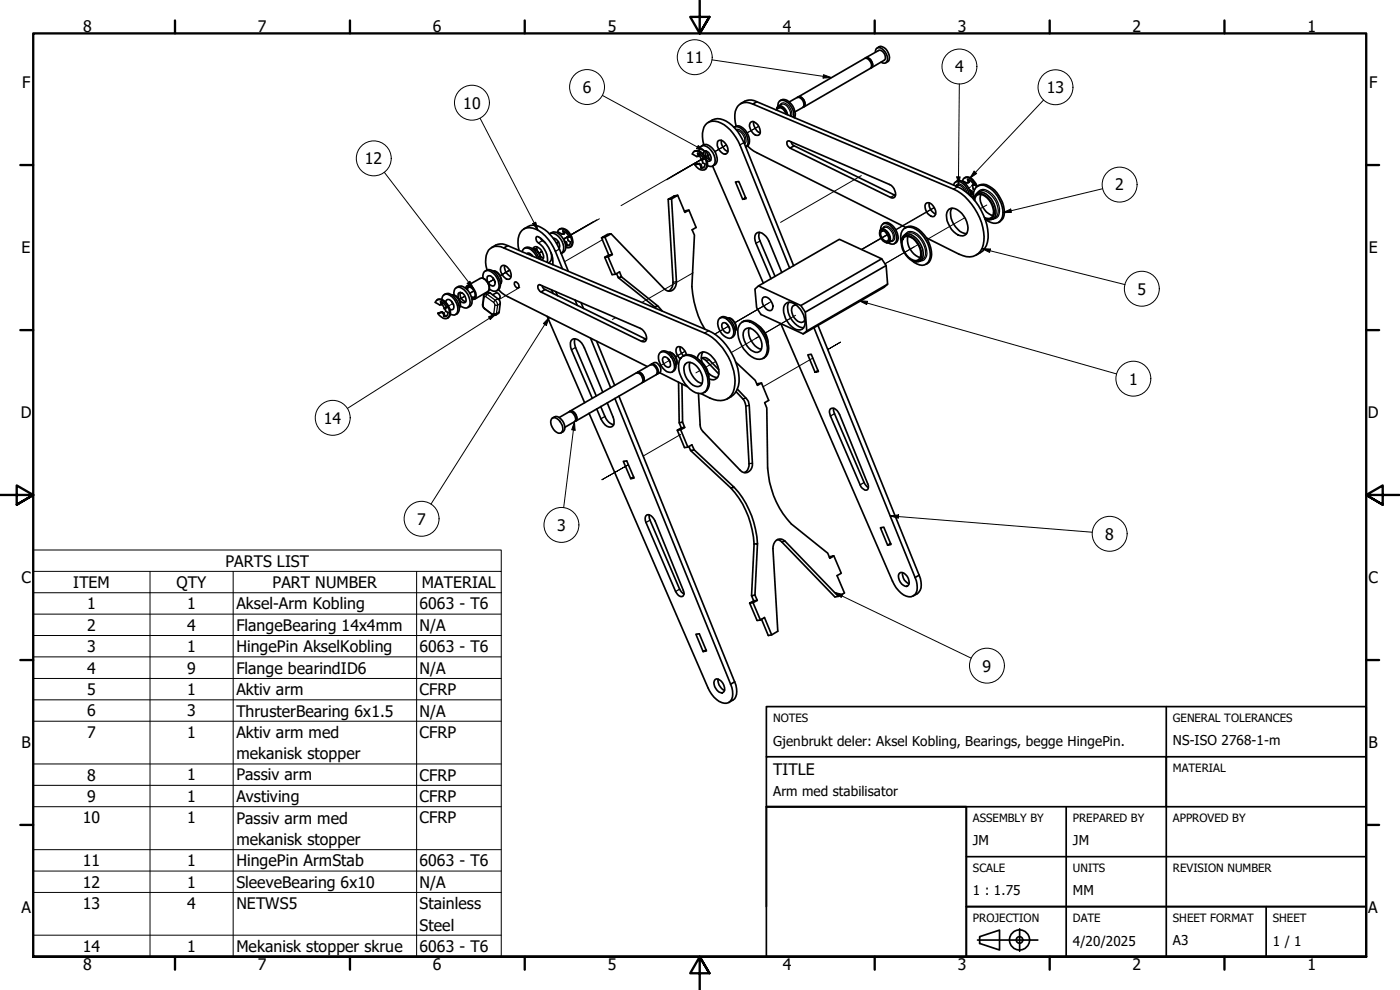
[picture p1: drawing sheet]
<svg xmlns="http://www.w3.org/2000/svg" width="420mm" height="297mm" viewBox="0 0 420 297" stroke-linecap="round" stroke-linejoin="round" font-family="sans-serif">
<!-- layer: Tweak Trail (ISO) -->
<g fill="none" stroke="#000" stroke-width=".3">
<path d="M227.7 37.9l-3.5 2M200.4 53.6l10.7-6.1-24.7 14.2M210.2 48.1l-10.1 5.9M213 46.3l-1.3 .8 .8-.4M218 43.5l-3.5 2M258.5 52.7l-24.2 14M291.3 56.1l-.6 .3M162.6 75.4l-.8 .5M162.7 75.6l-.8 .5M167.1 72.9l.5-.3-.6 .3M167.7 72.7l-.6 .4M169.4 71.7l-.2 .2"/>
<path d="M170.2 71.2l-1 .7 .6-.4M170.7 70.8l-1.6 .9 1.1-.6M170.8 70.9l-.2 .1M171.3 70.5h.1M173.6 69.1l-2.3 1.4M178.1 66.5l-6.8 4M179.2 65.9l-7.9 4.6M179.9 65.6l-8.6 5M180.9 71.9l-11.5 6.6M266.3 70.3l-7.8 4.6M266.4 70.5l-7.8 4.4M275.5 73.4l-9.9 5.8"/>
<path d="M280.4 62.2l-11.6 6.7M280.4 62.3l-11.5 6.7M289.6 65.3l-11.3 6.5M296.2 61.5l-2 1.1M133.5 92.4l-.5 .3M134 92.1l-.2 .2M135.8 90.9h.1M136 91l-1.4 .8M138.9 89.1l.6-.3-1.8 1M139.6 88.9l-1.8 1.1M141 87.9l1.2-.7zM142.3 87.4l-1.3 .7"/>
<path d="M148.1 83.8h.1M148.2 83.8l-1.8 1M148.3 83.9l-1.8 1M153 81l-2.9 1.7M153 81.1l-2.9 1.7M156 86.2l-6.3 3.7M184.8 95.3l-1 .6M208 81.8l-15.3 8.9M218.6 97.9l-4.1 2.4M231.5 90.5l-11 6.3 8.6-5M238.8 94.6l-9.2 5.3 7.6-4.3M200.9 108.2l-2.9 1.6"/>
<path d="M205.6 105.4l-2.8 1.6M210.1 111.2l-1.2 .7M214.8 108.4l-3 1.8M226.6 101.6l1.2-.6-8.3 4.8M244 107.4l-15 8.7M248.4 104.9l3.8-2.2-3.8 2.2M188.6 139.4l-7.9 4.5 7.9-4.5M204.3 130.4l-11.3 6.4"/>
</g>
<!-- layer: Visible (ISO) -->
<g fill="none" stroke="#000" stroke-width=".51">
<path d="M259.7 17.4a1.65 1.65 0 0 1 2.1 1.5 1.01 1.01 0 0 1-.4 1.5 1.86 1.86 0 0 0-1.2-3.1l-.4 .1M259.8 17.3l3.9-2.1a1.9 1.9 0 0 1 1.7 2.9l-3.8 2.2M262.7 15.7a1.17 1.17 0 0 1 .6-1.3 1.17 1.17 0 0 1 1.4 .2 3.5 3.5 0 0 1 1.4 3.9 1.12 1.12 0 0 1-1.7 .2M263.3 14.4a2.09 2.09 0 0 1 3.3 1.5 1.89 1.89 0 0 1-.8 2.9M212.6 36.8a4.5 4.5 0 0 1 6.2 .1 13.3 13.3 0 0 1 4.5 5.9l14.9 36.9M220.3 38.2a2.74 2.74 0 0 1 3.3 1.5l.4 .7a2.81 2.81 0 0 1-.2 3.7M220.4 38.1a2.12 2.12 0 0 1 3.1 .8l.5 .6a3.8 3.8 0 0 1 .6 4l-.8 .6M225.2 36.8a1.05 1.05 0 0 1 1.7 .1 3 3 0 0 1 1.1 3.4 1.75 1.75 0 0 1-2.6-1.2 2.09 2.09 0 0 1-.2-2.3zM225.9 31.2a3.5 3.5 0 0 0-3.7 0 3.5 3.5 0 0 0-1.7 3.3l.4 3.3M226.2 36.5a3.4 3.4 0 0 0 2 3.4M227.1 30.5a4.3 4.3 0 0 0-4.9 .6M232.9 32.9l.9-.5a1.97 1.97 0 0 1 2 1.8"/>
<path d="M233.1 32.8l.1-.5a.94 .94 0 0 1 1.6-.1 3.7 3.7 0 0 1 1.4 2.1M233.2 32.4a1.06 1.06 0 0 1 .9-.7 1.06 1.06 0 0 1 1 .5 3.5 3.5 0 0 1 1.2 2.2M233.4 32a1.53 1.53 0 0 1 .7-1.8 1.53 1.53 0 0 1 1.9 .3 5.1 5.1 0 0 1 2.2 4.7M234.1 30.2a2.32 2.32 0 0 1 3.3 .9 4.8 4.8 0 0 1 1.1 4.3M234.5 31.3l-.9 .5M236.9 30.6l2.3-1.3a1.93 1.93 0 0 1 1.8 .9 1.93 1.93 0 0 1-.1 2l-2.3 1.4M239.4 29.2a1.68 1.68 0 0 1 2.2 1.9l-.2 .8-.3 .2M239.5 29.2a1.86 1.86 0 0 1 2 2.5l-.3 .3M239.6 29.1l19.9-11.6a2.02 2.02 0 0 1 1.7 3l-19.9 11.6M200.5 59.8l1.5 24.9a2.92 2.92 0 0 1-1.3 2.7M200.5 59.8l1.9-1 1-.2-1.9 1.1zM201.5 59.7l1.5 24.8a2.22 2.22 0 0 1-1 2.5 2.22 2.22 0 0 1-2.7-.3l-15.9-16.5"/>
<path d="M203.4 58.6l2.1 5.1 1.3-.7 2.1 5.2-1.2 .7 .7 1.6-.8 15.5a28.8 28.8 0 0 0 3.9 12.7M208.3 45.5a2.05 2.05 0 0 1 2.9 1 3.5 3.5 0 0 1 .8 3.9l-.5 .5M208.5 49.5l1.4-.4zM209.2 46.9l-1.4-.7a1.27 1.27 0 0 1 .9-.9 1.27 1.27 0 0 1 1.3 .4 4 4 0 0 1 1.7 5 2.28 2.28 0 0 1-3.2-1.2M209.5 46.9l-.4 .1M209.5 46.9l-.1-.9 .8 .4 1.1 1.4-.7 .1 .6-.2M209.6 49.2l.6 .3M209.6 46.1l.2 .6-.3 .2M209.8 45.3a1.43 1.43 0 0 1 .7-1.5 1.43 1.43 0 0 1 1.7 .3 4.5 4.5 0 0 1 2.1 5.3 1.42 1.42 0 0 1-2 .3M209.9 46.2l.9 2.1M209.9 49.1l.5 .2M210.5 43.9a2.15 2.15 0 0 1 3.3 .6 4.4 4.4 0 0 1 1.1 4.6l-1 .7"/>
<path d="M210.6 47.9l.3 1 .7 .3a1.02 1.02 0 0 1-1.2 1.2M210.6 50.3l-.2-1-.2 .2 .2 .9M210.6 50.3l-.2 .1M211 46.2l.3-.7a1.58 1.58 0 0 1 2 1.3 .97 .97 0 0 1-.8 1.6l-.3-.2M211.2 43.4a6.3 6.3 0 0 1 1.1-6.5 4.6 4.6 0 0 1 5.1 .6 14.7 14.7 0 0 1 4.7 6l14.9 36.9M211.2 50.2l-.6 .1M211.7 45.3a2.37 2.37 0 0 0 1.6 2.8M211.9 45.3l1.1 2.7M213.9 49.8l15.2 35.2M215.6 42.2a2.2 2.2 0 0 1 2.6 1.7 1.57 1.57 0 0 1-.5 2.3 2.87 2.87 0 0 1-2.1-4zM216.5 42.1a3.4 3.4 0 0 0 1.9 3.4M223.8 59.3l-.9 .5 1-.2-2.2-5.1-1 .1 2.2 5.2"/>
<path d="M224.3 43.8l2.8 2 44.7 22.4M237.1 44.4l-.3-.2a1.1 1.1 0 0 1-.2-1.9l30.4 13.1a3 3 0 0 1 1.5 3.8l-.8 .2-.4-.2-30.2-14.8 1.2-.7 30.4 15M237.4 42.5l.3 .8 .6 .4M286.2 55.5a1.46 1.46 0 0 1 1.1-1.1 1.46 1.46 0 0 1 1.6 .6 5.4 5.4 0 0 1 2 3.4M286.8 54.6a2.16 2.16 0 0 1 3.1 .7l.5 .6a4.5 4.5 0 0 1 .9 3l.8 .1M287.1 55.7l-.2 .2M289.4 53.4a2.1 2.1 0 0 1 3 1.1l.8 1.4M290.4 54.8l-.2 .1-1.3-.6a1.41 1.41 0 0 1 1-1.1 1.41 1.41 0 0 1 1.4 .5l1.1 1.1 .7 1.3M290.6 54.8l-.4 .1M290.6 54.8l-.2-1 1.3 .8 .7 .9-.7 .2 .6-.2M290.7 53.9l.2 .8-.3 .1M291.1 57h.1"/>
<path d="M291.1 57l.6 .3M291.1 57.3l.3 .1M291.7 55.7l.3 1 .5 .2M291.9 58.2l-.2-.9-.3 .1 .3 .9M292.2 58.2l-.5 .1M292.2 58.3h-.5M292.2 59.8a3.1 3.1 0 0 1 2.4-4.3 7.7 7.7 0 0 1 5.9 5.6 4.8 4.8 0 0 1-.9 5.7 3.7 3.7 0 0 1-3.9-1M292.3 59.9a1.91 1.91 0 0 1 1.2-1.8 1.91 1.91 0 0 1 2.2 .6 6 6 0 0 1 2.5 6.1 1.69 1.69 0 0 1-2.6 .8M292.5 59a1.84 1.84 0 0 1 2.8-1.1 6.7 6.7 0 0 1 3.5 6.8 1.83 1.83 0 0 1-2.4 1.2M293.4 55.8a3.3 3.3 0 0 1 4.2 .5 9.7 9.7 0 0 1 3.7 8.4 3.1 3.1 0 0 1-1.6 2M294.1 57.4l-.7 .4M294.3 58.3a5.5 5.5 0 0 0 3.7 6.3"/>
<path d="M150.4 79.9a1.33 1.33 0 0 1 2.2 .7 2.25 2.25 0 0 1 .3 3.1 2.78 2.78 0 0 1-2.7-2.8zM151.2 74.4a3.5 3.5 0 0 0-3.7-.1 3.5 3.5 0 0 0-1.7 3.3l.1 2.2 .3 1.2M151.4 79.7v.5a3.3 3.3 0 0 0 2 2.8M152.4 73.7a4.3 4.3 0 0 0-4.9 .6M155.8 75.1a5.8 5.8 0 0 1 1.5-6.5 5.7 5.7 0 0 1 6.4 2.3 14.7 14.7 0 0 1 3 4.5l2.1 5.2M156.7 75.5a1.5 1.5 0 0 1 1.1-1.1 1.5 1.5 0 0 1 1.5 .5 5.6 5.6 0 0 1 1.9 2.5M157.2 68.7a4.5 4.5 0 0 1 6.2 .2l1.8 1.6 1.5 1.9 1.2 2.3 2.7 6.7M157.4 74.5a2.32 2.32 0 0 1 3.2 .9l1.2 2.2M158.1 76.1a1.11 1.11 0 0 1 1.7 .7M159.6 76.6l.1 .2M159.6 74.6a3 3 0 0 1 2.6 3.2 3 3 0 0 0-2.2-3.3 1.07 1.07 0 0 1 1.9 0l.8 1.1a1.95 1.95 0 0 1 0 2.4M161.2 74.1v1.1"/>
<path d="M162.2 71.4l1.5 1.5M162.2 76.8l.9 .7M164.2 78.7a6.8 6.8 0 0 0-3.2-6.4 1.05 1.05 0 0 1 .1-1.3 8.4 8.4 0 0 1 4.8 6.5v1.9M165 70.1a2.27 2.27 0 0 1 3.3 .6 4.4 4.4 0 0 1 1.1 4.7l-.9 .7a3.6 3.6 0 0 0-.8-5.1 2.47 2.47 0 0 0-2.8-.8M165.4 75.8a2.37 2.37 0 0 1-.7 3.1M166.1 71.6a2.07 2.07 0 0 1 1.7 2.8M166.2 71.5v.2M167.7 74.3h.1M167.9 68.8a2.45 2.45 0 0 1 3.4 1.7 2.49 2.49 0 0 1-.3 3.7M168.8 70.2l-1.5-.7a1.57 1.57 0 0 1 1.5-.9 1.57 1.57 0 0 1 1.4 .9 4.2 4.2 0 0 1 1.3 4.1 1.17 1.17 0 0 1-1.7 .6M169.2 70.2l-.5 .1M169.2 70.2l-.3-.9 .9 .4 1.1 1.4-.7 .1 .6-.2"/>
<path d="M169.2 69.4l.2 .7-.2 .1M169.4 72.4h.1M169.5 72.4l.5 .2M169.5 72.7l.3 .1M170.2 71.2a1.59 1.59 0 0 0 1 1.4 .96 .96 0 0 1-1.2 1.1M170.2 73.6h.6M170.2 73.6l-.2-1-.2 .2 .2 .9M170.2 73.6l-.2 .1M180.5 71.4l1.9-1.1 1-.1-1.9 1zM181.5 71.2l2.3 5.2-1.1 .1-2.2-5.1M182.5 77.1l-1 .1M182.7 76.5l-1.2 .7 2.2 5.2 1-.1"/>
<path d="M183.8 76.4l-1.3 .7 2.2 5.2 1.2-.7 .7 1.5-1.1 .2-.5-1.2M206.8 63l-1.4 .4M227.9 69.7a3.2 3.2 0 0 0 .2 2.6l4.5 10.6M264 69.4a.94 .94 0 0 1 1.6-.5 2.54 2.54 0 0 1 1 3.9h-.5M264.2 69.1a1.8 1.8 0 0 1 2.5 1.4 1.36 1.36 0 0 1 .4 1.4 1.36 1.36 0 0 1-1.1 .9 2.91 2.91 0 0 1-1.8-3.7zM264.3 68.9a1.6 1.6 0 0 1 .8-1.8 1.6 1.6 0 0 1 2 .4 5.2 5.2 0 0 1 1.9 4.9 1.45 1.45 0 0 1-2.5 .4M264.5 69.5l.2-.2a2.1 2.1 0 0 1 1.8 2.9 1.7 1.7 0 0 1-2.2-1.9zM264.6 77.6l1.3 2.1M265 67.2a2.12 2.12 0 0 1 3.1 .7l.9 1.4a2.51 2.51 0 0 1-.6 3.8M265.4 68.2l-.9 .6M266 69.9l.6 1M267.7 72.2l-.9 .6"/>
<path d="M270.5 72.9a3.4 3.4 0 0 1 2-4.8 7.3 7.3 0 0 1 5.9 5 5.3 5.3 0 0 1-.3 6.1 3.7 3.7 0 0 1-4.6-1.2M270.7 71.7a1.99 1.99 0 0 1 1.5-1.6 1.99 1.99 0 0 1 2.1 .8 6 6 0 0 1 2.3 7 1.69 1.69 0 0 1-2 .6M271 71.2a2.46 2.46 0 0 1 3.6 .7 5.3 5.3 0 0 1 1.5 6.1 2.46 2.46 0 0 1-3.6-.7 5.4 5.4 0 0 1-1.5-6.1zM271.2 71.4a2.47 2.47 0 0 1 3.5 .8 5.1 5.1 0 0 1 1.3 5.3 1.72 1.72 0 0 1-2.6 .2 5.6 5.6 0 0 1-2.5-5.8zM271.6 68.4a3.2 3.2 0 0 1 4.2 .5 9.4 9.4 0 0 1 3.7 8.4 2.44 2.44 0 0 1-1.6 2M272.2 70l-.6 .4M272.5 70.9a5.7 5.7 0 0 0 3.7 6.4M276.8 77.9l-.6 .4M277.8 61.1a1.75 1.75 0 0 1 2.6 1.2 1.59 1.59 0 0 1-.5 2.7 3.1 3.1 0 0 1-2.1-3.9zM278 71.4l9.8 4.8a4.9 4.9 0 0 0 6.5-.8 11 11 0 0 0-.3-10.1 17 17 0 0 0-7.8-8.5l-60.3-25.6 1.2-.7 60.3 25.6a17 17 0 0 1 9 16.5 5.3 5.3 0 0 1-3.4 3.9M278.9 60.9a3.2 3.2 0 0 0 1.9 3.3M284.8 62.8a3.1 3.1 0 0 1 3.9 1.3 5.5 5.5 0 0 1 1.2 6.2 2.7 2.7 0 0 1-3.7-.8 5.8 5.8 0 0 1-1.8-6.3z"/>
<path d="M285.7 62.5a5.9 5.9 0 0 0 2.3 6.9l2.1 .7M292.5 60.2a1.72 1.72 0 0 1 1.1-1.8 1.72 1.72 0 0 1 2 .5 5.8 5.8 0 0 1 2.4 5.8 1.67 1.67 0 0 1-2.5 .6M298.6 65.3l-.7 .4M131.1 90a2.08 2.08 0 0 1 2.9 1 3.6 3.6 0 0 1 .9 4l-.6 .4M131.4 94l1.3-.4zM132 91.5l-1.4-.8a1.52 1.52 0 0 1 1.4-.9 1.52 1.52 0 0 1 1.4 .9 3.7 3.7 0 0 1 1.1 4.5 1.39 1.39 0 0 1-2-.1l-1.1-1.1M132.4 91.4l-.4 .1M132.4 91.4l-.2-.9 .8 .4 1.1 1.4-.6 .1 .5-.2M132.5 93.7l.5 .3M132.5 90.6l.2 .7-.3 .1M132.6 89.8a1.46 1.46 0 0 1 .8-1.4 1.46 1.46 0 0 1 1.7 .2 4.7 4.7 0 0 1 2.1 5.4 1.42 1.42 0 0 1-2.1 .3M132.7 90.7l.1 .8 .9 1.4"/>
<path d="M132.7 93.6l.6 .3M133.3 88.4a2.12 2.12 0 0 1 3.1 .8 3.7 3.7 0 0 1 .8 5l-.5 .1M133.5 92.4l.2 1 .7 .4M133.5 94.8h.5M133.5 94.8l-.2-.9-.3 .1 .2 .9M133.5 94.8l-.3 .1M133.8 90.7l.3-.7a1.91 1.91 0 0 1 2.1 2.3l-.4 .6-.8-.1M134.4 93.7v.1M134.4 93.8a.96 .96 0 0 1-1.2 1.1M135.5 90.4l.6 1M135.6 88.4a2.92 2.92 0 0 1 2.3 4M136 88.4a3 3 0 0 1 2 3.7"/>
<path d="M136.3 88.5a1.59 1.59 0 0 1 .4-2 1.59 1.59 0 0 1 2 0 4.7 4.7 0 0 1 2.1 5.4 1.35 1.35 0 0 1-2.1 .2l-.6-.4M137 86.3a2.15 2.15 0 0 1 3.3 .7l.5 .6a3.8 3.8 0 0 1 .6 4l-1 .7M137.5 88.1a1.36 1.36 0 0 1 2.1 1 1.06 1.06 0 0 1-.5 1.8 2.29 2.29 0 0 1-1.6-2.8zM138.2 87.7a2.22 2.22 0 0 0 1.6 2.8M139.7 86.5a1.25 1.25 0 0 1 1.2-.8 1.25 1.25 0 0 1 1.1 .8 2.49 2.49 0 0 1 .5 3.2l-.8 .1M140 86.7a.73 .73 0 0 1 .5-.6 .73 .73 0 0 1 .7 .1l.5 .3a2.16 2.16 0 0 1 .6 2.8l-.8 .2M140.1 85.8l4-2.2a2.46 2.46 0 0 1 2.7 2.6l-.1 1-.3 .3-4 2.3M141 86.1a.78 .78 0 0 0-.7 .9M142.6 88.9a.69 .69 0 0 1-1.1 .1M144.7 83.4a3 3 0 0 1 2 3.6M145 83.5a1.59 1.59 0 0 1 .4-2 1.59 1.59 0 0 1 2 0 4.5 4.5 0 0 1 2.1 5.4 1.67 1.67 0 0 1-2.6-.2M145.5 88.2l1.3-.5 2.6 1.9a1.48 1.48 0 0 1 .7 1.5l-.4 2.8-.9 .6-1-.1-2.8-2.3-.2-.7 .4-2.6z"/>
<path d="M145.7 81.3a2.16 2.16 0 0 1 3.1 .7l.5 .7a3.3 3.3 0 0 1 .2 4.3l-.4 .2M146.5 82.8a1.98 1.98 0 0 1 1.7 3 2.02 2.02 0 0 1-1.7-3zM147.9 83.3l.6 1M147.9 88.4l1-.5a1.06 1.06 0 0 1 1.1 .7 1.06 1.06 0 0 1-.4 1.2M148 81.3a2.93 2.93 0 0 1 2.2 4M148.3 81.3a3 3 0 0 1 2.1 3.6M149.6 86.9l.9 .9 1.9 1.2 41.8 21M154.4 84.7a1.02 1.02 0 0 1 1.2 .5 1.02 1.02 0 0 1-.2 1.2l-.3-.1a1.45 1.45 0 0 1-.7-1.6zM162.4 87.6l-.7-.6a1.02 1.02 0 0 1 .2-1.6l30.3 13.1a2.98 2.98 0 0 1 1.5 3.8l-.3 .2-.9-.1-30.1-14.8 1.2-.7 30.4 14.9M162.7 85.7l.3 .7 .6 .5M164.2 94.9l11.3 25.9M165.5 86.9l.5 1.2"/>
<path d="M166.8 87.5l.5 1.3M172.6 90l.6 1.6M174.4 90.8l.7 1.8M186.6 83.1l10.9 8.8-1 .2-11-8.8M196.5 92.1l.4 .5M197.5 91.9l1.3 1.4M216 95.5a1.98 1.98 0 0 1 2.7 .8 3.5 3.5 0 0 1 .8 5.1 3.4 3.4 0 0 1-3.7-2.7 2.91 2.91 0 0 1 .2-3.2zM216.1 95.4a2.16 2.16 0 0 1 3.1 .7 5.1 5.1 0 0 1 1.3 4.2l-1 1M216.9 97a1.71 1.71 0 0 1 2 1.5 .93 .93 0 0 1 0 .9 .93 .93 0 0 1-.8 .5 2.25 2.25 0 0 1-1.2-2.9zM218.3 97.4l.6 1M218.4 95.4a2.92 2.92 0 0 1 2.3 4M218.8 95.4a2.92 2.92 0 0 1 2 3.6"/>
<path d="M222.2 97.1a3.3 3.3 0 0 1 4.4 .4 9.6 9.6 0 0 1 3.7 7.8 2.54 2.54 0 0 1-3.9 2.2 9.5 9.5 0 0 1-4.9-9zM222.7 96.6a3.4 3.4 0 0 1 4.2 .5 9.4 9.4 0 0 1 3.7 8.4 2.72 2.72 0 0 1-1.6 2.1M223.6 98.8a2.03 2.03 0 0 1 3 .6 5.1 5.1 0 0 1 1.7 5.8 2.33 2.33 0 0 1-3.5-.7l-1-1.5a3.6 3.6 0 0 1-.2-4.2zM224.9 98.5a5.5 5.5 0 0 0 3.6 6.3M226.6 86.7l1-.9 12.7 5.9 1.4 1.9 .4 5.7-1.1 .9-12.7-5.9-1.2-2zM227.5 97.6l1.3 1.2a6.1 6.1 0 0 1 1.7 4.1M227.6 85.8l24.3-14 12.7 5.8-24.3 14.1M228.6 98.9l1.1 1.5 .3 .9M228.9 89.4a1.75 1.75 0 0 1 2.6 1.2 1.52 1.52 0 0 1-.5 2.6 2.99 2.99 0 0 1-2.1-3.8zM234.3 97.1l33.5 77.3a6.5 6.5 0 0 0 5.6 4.7 2.89 2.89 0 0 0 1.8-3.8l-.6-2M234.6 81.8l-3.8-9.4a4 4 0 0 0-3.2-2.7 2.16 2.16 0 0 0-.7 3.3l4.5 10.6M235.8 91.1a2.81 2.81 0 0 1 3.8 1 6.2 6.2 0 0 1 1.8 5.7 1.98 1.98 0 0 1-3.2 .7 6.4 6.4 0 0 1-2.7-6.9z"/>
<path d="M236.8 90.7a5.8 5.8 0 0 0 2.3 6.9l.7 .4 1.4 .3M238.6 91.2v.4l.2-.2M238.6 91.6a1.46 1.46 0 0 0-.9 2.2 3.8 3.8 0 0 0 2.8 3l.8-.4 .3-.5M241.7 93.6l24.2-13.9 .5 5.6-24.3 14M244.3 98.3l30.3 75M245.5 97.6l30.3 75M266.4 85.3l-1.1 .9-24.3 14M172.5 101.6l-.1 1.3 .3 1.4 6.2 14.5M177.2 101.5l6.1 14.8M179.1 102.4l5.4 13.2M180.9 117.7l-5.5-13.3a3.7 3.7 0 0 0-3.2-2.8 2.2 2.2 0 0 0-.7 3.4l6.2 14.5M184.5 119.6l34.8 85.7"/>
<path d="M185.7 118.9l34.8 85.7M191.3 111.7l3.9-2.2a2.02 2.02 0 0 1 1.7 2.9l-3.9 2.3M191.3 111.7l-.2 .2 .3-.3a2.1 2.1 0 0 1 1.7 3l-.3 .1M191.3 111.7a1.83 1.83 0 0 1 1.7 1 1.83 1.83 0 0 1-.2 2M195.3 109.4a1.66 1.66 0 0 1 2.1 1.4 1.12 1.12 0 0 1-.4 1.5M195.5 109.3l.8-.5a1.99 1.99 0 0 1 2 2.3l-.3 .7-.8 .5M195.5 109.4a1.84 1.84 0 0 1 1.6 2.8M197.9 111.8l8.3 4.2M198.1 105.8a2.56 2.56 0 0 1 3.3 1.3 4.1 4.1 0 0 1 .7 4.1 2.08 2.08 0 0 1-3.2-.7l-.5-.7a3.4 3.4 0 0 1-.3-4zM198.3 105.6a2.27 2.27 0 0 1 3.1 .8 4.4 4.4 0 0 1 1.1 4.6l-.8 .6M199.1 107.2a1.91 1.91 0 0 1 2.1 2.3 .7 .7 0 0 1-.3 .6 .7 .7 0 0 1-.7 0 2.23 2.23 0 0 1-1.1-2.9zM200.5 107.7l.6 .9"/>
<path d="M200.6 105.7a2.83 2.83 0 0 1 2.3 3.9M201 105.7a2.85 2.85 0 0 1 2 3.6M203.6 114.7l.2 12.2 1.1-.2-.2-11.5M204.1 104.1a3.3 3.3 0 0 0 1 2.7M204.3 107.5a3 3 0 0 1 4.4 .1 9.5 9.5 0 0 1 3.6 8.6 2.43 2.43 0 0 1-3.5 1.6 9.2 9.2 0 0 1-4.9-9.7zM204.9 106.9a3.7 3.7 0 0 1 5 1.2 9.3 9.3 0 0 1 2.9 7.7 2.47 2.47 0 0 1-1.6 2M206 106.4a2.6 2.6 0 0 0-2.7-2.3 2.56 2.56 0 0 0 .9 3.6M206.1 108.9a3.1 3.1 0 0 1 3.6 1.7 4.4 4.4 0 0 1 .6 5.1 2.71 2.71 0 0 1-3.5-1.3 4.7 4.7 0 0 1-1.1-5.1zM207.1 108.7a5.6 5.6 0 0 0 3.6 6.3M209.3 107.6a1.95 1.95 0 0 1 1.2-1.9 1.95 1.95 0 0 1 2.1 .4 6.7 6.7 0 0 1 2.9 6.9 1.9 1.9 0 0 1-2.6 .7M209.7 107.9a6.8 6.8 0 0 1 3 5.2M210.4 118.1a9.8 9.8 0 0 0 6.8 2 4.6 4.6 0 0 0 3.3-4.7 17 17 0 0 0-9-15.5l-60.3-25.5 1.2-.7 60.3 25.5a17 17 0 0 1 8.9 16.5 5.3 5.3 0 0 1-3.4 4"/>
<path d="M210.8 109.1l1.5 2.5M210.9 105.6a3.8 3.8 0 0 0-.2 3.1M212.5 111.9a4 4 0 0 0 2.8 1.4M215.7 110.9l-2.8-2.9a1.99 1.99 0 0 0-2.4-.6l1.3 .7 3.9 4.1M220.8 108.6l5.8 5.5 .7 1.5 1.2-.7 2.2 5.2-1.2 .7 .6 1.6 .3 18a26.7 26.7 0 0 0 7.1 16.8l10.9 8.8 .6 1.5 1.3-.7-1.4 .4M220.9 117.5a6.3 6.3 0 0 1 2.8 3.7l1.1 17.9a2.78 2.78 0 0 1-1.3 2.7M221.3 116.8l2.6 2.7a2.86 2.86 0 0 1 1 2.2l.9 17.3a2.19 2.19 0 0 1-1 2.5 2.19 2.19 0 0 1-2.7-.4l-11-11.5a2.86 2.86 0 0 1-1-2.2l-.5-9.4M228.5 114.9l-1.4 .4M245.5 111.2l-.9 .5 1-.2-2.1-5.2-1.1 .2 2.2 5.2M165.7 125.5a2.31 2.31 0 0 1 2.8 1.6 1.78 1.78 0 0 1-.4 2.9 3.3 3.3 0 0 1-2.6-4.2zM165.8 125.4a1.92 1.92 0 0 1 3 .8 2.2 2.2 0 0 1-.4 3.6M167.8 125.3l2.9-1.7a1.96 1.96 0 0 1 2.1 2.3l-.4 .6-2.9 1.7"/>
<path d="M170.9 123.5a1.56 1.56 0 0 1 2.1 1.4 1.06 1.06 0 0 1-.4 1.5M171 123.5a1.82 1.82 0 0 1 2 2.5l-.3 .4M171.1 123.4l19.8-11.5a1.93 1.93 0 0 1 1.8 1 1.93 1.93 0 0 1-.1 2l-19.8 11.5M176.8 124l35.7 82.4a6.6 6.6 0 0 0 5.6 4.6 2.89 2.89 0 0 0 1.7-3.8l-.5-1.9M180.3 122a11.1 11.1 0 0 0 2.4 4.7l1.4 .7M182.2 120.9l1.8 4.2a1.97 1.97 0 0 1-.7 3 3.3 3.3 0 0 1-3-2.4l-1.2-3M203.3 129.1l2.1 5.2 1-.1M204.3 129l2.1 5.2 1.2-.7 .7 1.5-1 .2-.5-1.2M204.9 126.7l.6 1.6-1 .1-.7-1.5M205.5 128.3l-1.2 .7-1 .1 1.2-.7M208.3 135l12 11.2-1 .2-12-11.2M249.2 122.7a1.67 1.67 0 0 1 2.5 1.1l8.7 21.3a1.11 1.11 0 0 1 .3 1.3 1.11 1.11 0 0 1-1.1 .7l-1.2-1.1-9.2-21.2a2.05 2.05 0 0 1 0-2.1z"/>
<path d="M250.2 122.5l.2 1.6 8.9 20.7 .9 1.2 .4 .2M190.1 143.1l-.8 .5-2.2-5.2 1-.1 2.2 5.1-1 .2M193.9 154.7a1.64 1.64 0 0 1 2.4 1.1l8.7 21.3a1.1 1.1 0 0 1 .3 1.2 1.1 1.1 0 0 1-1 .7l-.9-.6-.6-.9-8.9-20.7a2.1 2.1 0 0 1 0-2.1zM194.8 154.5l.3 1.6 8.9 20.7 .5 .9 .8 .5M219.3 146.4a27.1 27.1 0 0 1 7 16.8M220.3 146.2a27.5 27.5 0 0 1 7 16.9M225.6 178.7l1-.2 .7 1.6-1.1 .2zM226.3 163.2l1-.1-.7 15.4M226.3 163.2l-.7 15.5M233.3 161.9l1.3 .7 16 16.5 1-.2 1.8-1-2.2-5.2 1.3-.7-2.2-5.2M251.6 178.9l-16-16.5a2.08 2.08 0 0 0-2.3-.5 2.08 2.08 0 0 0-1.3 2l1.4 25.5-1.8 1.1-1 .2-2.1-4.9M267.3 163.1l-.9 .5 1-.2-2.2-5.2-1 .2 2.2 5.2"/>
<path d="M270 171.9a2.05 2.05 0 0 1 2.6 1.7 1.66 1.66 0 0 1-.5 2.3 2.85 2.85 0 0 1-2.1-4zM270.9 171.8l-.1 .5a3.3 3.3 0 0 0 2 2.9M275.8 172.6a4.7 4.7 0 0 1-.5 5.5l-1.2 .7M275.8 172.6l-1.2 .7M211.9 195l-.9 .5-2.1-5.2 1-.1 2.1 5.1-1 .2M225 181l2.2 5.2 1-.2M226 180.8l2.2 5.2 1.2-.7 2.2 5.2M227.3 180.1l-1.3 .7-1 .2 1.2-.7M214.6 203.9a2.34 2.34 0 0 1 2.8 2.3 1.2 1.2 0 0 1-.7 1.7 2.88 2.88 0 0 1-2.1-4zM215.5 203.8a3.2 3.2 0 0 0 1.9 3.3M220.5 204.6a5.3 5.3 0 0 1 0 5.1l-1.7 1M220.5 204.6l-1.2 .7"/>
</g>
<!-- layer: Visible Narrow (ISO) -->
<g fill="none" stroke="#000" stroke-width=".38">
<path d="M220.9 38.8a3.2 3.2 0 0 1 3 3.7l-.4 .8M221.1 39.2a2.98 2.98 0 0 1 2.2 3.8M234.1 31.5a1.04 1.04 0 0 1 1.5-.5 3.8 3.8 0 0 1 2 3.9M234.5 31.3a2.75 2.75 0 0 1 2.7 3.5M223.3 42.8l-1.2 .7M268.5 58.5l-1.2 .7M286.8 55.8a1.14 1.14 0 0 1 2-.2l.9 1 .6 1.2M287.1 55.7a2.13 2.13 0 0 1 2.5 1.7M287.4 56.1l-1.2 .7M293.4 57.8a2.25 2.25 0 0 1 3.7-.2 6.5 6.5 0 0 1 2.5 7.3l-.5 .4-1.1 .4M294.1 57.4a3.3 3.3 0 0 1 3.7 1.5 5.4 5.4 0 0 1 1.3 6l-.5 .4M162.8 72.2l-1.2 .7"/>
<path d="M167.9 74.7l-1.2 .7M228.1 72.3l-1.2 .7M265 68.5a1.04 1.04 0 0 1 1.5-.6 3.8 3.8 0 0 1 1.9 4l-.7 .5h-.4M265.4 68.2a2.58 2.58 0 0 1 2.7 2.7l-.1 1-.3 .3M271.7 70.3a2.34 2.34 0 0 1 3.6-.1 7.4 7.4 0 0 1 2.8 6.7 1.74 1.74 0 0 1-1.9 1.4M272.2 70a4.3 4.3 0 0 1 4.9 3.1 4.5 4.5 0 0 1 .1 4.5l-.4 .3M144.8 91.4l.6 1M145.2 88.8l.1 .3M145.3 89.1l-.3 2.6M145.4 92.4v.2M145.4 92.4l2.3 1.8M145.5 88.2l.7 .1-.4 .7-.3-.1-.2 .2"/>
<path d="M145.8 89l2.3 1.7M147.1 87.9l-.9 .4 2.5 1.8M147.7 94.2l.1 .2M148.2 94l.8 .1M148.2 94l-.5 .2M148.5 91.5l-.3 2.5M148.7 90.1l-.6 .6M148.7 90.1l.5 .7 .2 .8a.66 .66 0 0 1-1.1-.6l-.2-.3M149 94.1l-.2 .4M149.4 89.6l-.7 .5M149.8 93.6l-.8 .5M150.1 91.1l-.7 .5-.4 2.5"/>
<path d="M203 84.5l-1 .2M212.7 99.2l-1.2 .7M172.7 104.3l-1.2 .7M193.7 101.7l-1.2 .7M212.9 108l-1.1 .1M223.9 119.5l-1 .1M181.5 125l-1.2 .7M224.9 121.7l-1.1 .1M225.8 139l-1 .1M250.4 124.1l-1.2 .7M195.1 156.1l-1.2 .7M259.3 144.8l-1.2 .7"/>
<path d="M204 176.8l-1.2 .7M235.6 162.4l-1 .2"/>
</g>
<!-- layer: Visible (ISO) -->
<circle cx="197.1" cy="112.2" r=".25" fill="#000"/>
<!-- layer: Symbol (ISO) -->
<g fill="none" stroke="#000" stroke-width=".3">
<path d="M213.7 18l35.9 5.3M144.1 35.5l17.4 33.6M180.8 28.6l30.7 16.7M247.1 22.4l2.5 .9-2.6 .1zM287.9 25.2l-.2 30.3M313.2 30l-22.2 23.5M115.3 51.7l26.9 35M209.5 43.7l2 1.6-2.5-.7zM287.1 53.1h1.1l-.5 2.4zM292.4 51.4l.7 .7-2.1 1.4zM330.9 56.6l-29.9 7.2M159.9 67.1l.9-.4 .7 2.4z"/>
<path d="M294.7 74.6l2.5 .1-.2 1zM294.7 74.6l42.9 10.8M301 63.8l2.3-1.1 .2 1zM140.2 85l.8-.6 1.2 2.3zM146.6 95l2.4-.9-1.9 1.8zM149 94.1l-44.7 28.4M164.8 95.2l-.8 2.4-.9-.5zM164.8 95.2l-35.5 56M257.8 90.2l2.5 .2-.2 1zM257.8 90.2l77.3 22M172.4 126.5l.2 2.6-1-.1zM172.4 126.5l-3.2 25.8"/>
<path d="M267.1 154.8l2.6-.3-.1 1zM267.1 154.8l60.7 4.9M10 171.4v-6.4h140.4v6.4M10 171.4h140.4v6.4M10 171.4v115.7h140.4v-109.3M10 177.8h140.4M45 171.4v115.7M70 171.4v115.7M125 171.4v115.7M250.4 177.7l2.5 .7-.4 .8zM250.4 177.7l41.1 19.8M10 184.3h140.4"/>
<path d="M10 190.7h140.4M10 197.1h140.4M10 203.6h140.4M10 210h140.4M10 216.4h140.4M10 229.2h140.4M10 235.6h140.4M10 242h140.4M10 254.9h140.4M10 261.4h140.4M10 267.8h140.4M10 280.6h140.4"/>
<circle cx="208.5" cy="17.2" r="5.2"/>
<circle cx="287.9" cy="20" r="5.2"/>
<circle cx="141.6" cy="30.8" r="5.2"/>
<circle cx="176.2" cy="26.1" r="5.2"/>
<circle cx="316.8" cy="26.2" r="5.2"/>
<circle cx="112.2" cy="47.5" r="5.2"/>
<circle cx="336" cy="55.4" r="5.2"/>
<circle cx="342.7" cy="86.6" r="5.2"/>
<circle cx="340.1" cy="113.6" r="5.2"/>
<circle cx="99.9" cy="125.4" r="5.2"/>
<circle cx="126.5" cy="155.7" r="5.2"/>
<circle cx="168.5" cy="157.5" r="5.2"/>
<circle cx="333" cy="160.2" r="5.2"/>
<circle cx="296.2" cy="199.7" r="5.2"/>
</g>
<!-- layer: Border (ISO) -->
<g fill="none" stroke="#000" stroke-width=".7">
<path d="M52.5 6.1v3.9M105 6.1v3.9M157.5 6.1v3.9M210 0v10l-2.9-4.9h5.8l-2.9 4.9 2.9-4.9M262.5 6.1v3.9M315 6.1v3.9M367.5 6.1v3.9M6.1 49.5h3.9M410 49.5h3.9M6.1 99h3.9M410 99h3.9M0 148.5h10l-5-2.8v5.7l5-2.9-5 2.9"/>
<path d="M420 148.5h-10l5-2.8v5.7l-5-2.9 5 2.9M6.1 198h3.9M410 198h3.9M6.1 247.5h3.9M410 247.5h3.9M10 287.1v-277.1h400v277.1h-400h400M52.5 287.1v3.8M105 287.1v3.8M157.5 287.1v3.8M212.9 292l-2.9-4.9 2.9 4.9h-5.8l2.9-4.9v9.9M262.5 287.1v3.8M315 287.1v3.8"/>
<path d="M367.5 287.1v3.8"/>
</g>
<!-- layer: Title (ISO) -->
<g fill="none" stroke="#000" stroke-width=".51">
<path d="M350 212v15.1M230 227.1v-15.1h180v15.1M230 227.1h120v14.9h-120zM350 227.1h60v14.9h-60zM230 242h60v45.1h-60zM290 257h120M320 242v45.1M350 242v45.1M410 242v30h-120v-30h-60v30M290 272h120v15.1h-120zM306 278.7v6.7M380 272v15.1"/>
<path d="M293.4 282.1h18.1M294 281l6-1.9v5.9l-6-1.9z"/>
<circle cx="306" cy="282" r="3"/>
<circle cx="306" cy="282" r=".98"/>
</g>
<!-- layer: Symbol (ISO) -->
<g fill="#000">
<path d="M247.1 22.4l2.5 .9-2.6 .1zM209.5 43.7l2 1.6-2.5-.7zM287.1 53.1h1.1l-.5 2.4zM292.4 51.4l.7 .7-2.1 1.4zM159.9 67.1l.9-.4 .7 2.4zM294.7 74.6l2.5 .1-.2 1zM301 63.8l2.3-1.1 .2 1zM140.2 85l.8-.6 1.2 2.3zM146.6 95l2.4-.9-1.9 1.8zM164.8 95.2l-.8 2.4-.9-.5zM257.8 90.2l2.5 .2-.2 1zM172.4 126.5l.2 2.6-1-.1z"/>
<path d="M267.1 154.8l2.6-.3-.1 1zM250.4 177.7l2.5 .7-.4 .8z"/>
</g>
<g font-size="4.8">
<text x="25" y="9.6">8</text>
<text x="77.4" y="9.6">7</text>
<text x="129.9" y="9.6">6</text>
<text x="182.4" y="9.6">5</text>
<text x="234.9" y="9.6">4</text>
<text x="287.5" y="9.6">3</text>
<text x="339.9" y="9.6">2</text>
<text x="392.4" y="9.6">1</text>
<text x="205.9" y="18.9">11</text>
<text x="286.6" y="21.7">4</text>
<text x="6.6" y="26.5">F</text>
<text x="174.9" y="27.9">6</text>
<text x="314.1" y="28">13</text>
<text x="410.9" y="26.5">F</text>
<text x="139" y="32.6">10</text>
<text x="109.5" y="49.3">12</text>
<text x="334.6" y="57.1">2</text>
<text x="6.5" y="76.1">E</text>
<text x="410.8" y="76.1">E</text>
<text x="341.4" y="88.4">5</text>
<text x="338.8" y="115.4">1</text>
<text x="6.2" y="125.5">D</text>
<text x="410.5" y="125.5">D</text>
<text x="97.2" y="127.1">14</text>
<text x="125.2" y="157.5">7</text>
<text x="167.2" y="159.3">3</text>
<text x="331.7" y="161.9">8</text>
<text x="67.6" y="170">PARTS LIST</text>
<text x="6.4" y="175.1">C</text>
<text x="22" y="176.4">ITEM</text>
<text x="53" y="176.4">QTY</text>
<text x="81.8" y="176.4">PART NUMBER</text>
<text x="126.6" y="176.4">MATERIAL</text>
<text x="410.7" y="175.1">C</text>
<text x="26.2" y="182.8">1</text>
<text x="56.2" y="182.8">1</text>
<text x="70.9" y="182.9">Aksel-Arm Kobling</text>
<text x="125.9" y="182.9">6063 - T6</text>
<text x="26.2" y="189.3">2</text>
<text x="56.2" y="189.2">4</text>
<text x="70.9" y="189.3">FlangeBearing 14x4mm</text>
<text x="125.9" y="189.3">N/A</text>
<text x="26.2" y="195.7">3</text>
<text x="56.2" y="195.6">1</text>
<text x="70.9" y="195.8">HingePin AkselKobling</text>
<text x="125.9" y="195.7">6063 - T6</text>
<text x="26.2" y="202.1">4</text>
<text x="56.2" y="202.1">9</text>
<text x="70.9" y="202.2">Flange bearindID6</text>
<text x="125.9" y="202.2">N/A</text>
<text x="294.8" y="201.5">9</text>
<text x="26.2" y="208.5">5</text>
<text x="56.2" y="208.5">1</text>
<text x="70.9" y="208.6">Aktiv arm</text>
<text x="125.9" y="208.5">CFRP</text>
<text x="26.2" y="214.9">6</text>
<text x="56.2" y="214.9">3</text>
<text x="70.9" y="215">ThrusterBearing 6x1.5</text>
<text x="125.9" y="215">N/A</text>
<text x="26.2" y="221.3">7</text>
<text x="56.2" y="221.3">1</text>
<text x="70.9" y="221.4">Aktiv arm med</text>
<text x="125.9" y="221.3">CFRP</text>
<text x="6.4" y="224.5">B</text>
<text x="70.9" y="227.8">mekanisk stopper</text>
<text x="410.7" y="224.5">B</text>
<text x="232" y="232.5">TITLE</text>
<text x="26.2" y="234.2">8</text>
<text x="56.2" y="234.2">1</text>
<text x="70.9" y="234.2">Passiv arm</text>
<text x="125.9" y="234.2">CFRP</text>
<text x="26.2" y="240.7">9</text>
<text x="56.2" y="240.7">1</text>
<text x="70.9" y="240.7">Avstiving</text>
<text x="125.9" y="240.7">CFRP</text>
<text x="24.9" y="247.1">10</text>
<text x="56.2" y="247.1">1</text>
<text x="70.9" y="247.1">Passiv arm med</text>
<text x="125.9" y="247.1">CFRP</text>
<text x="70.9" y="253.5">mekanisk stopper</text>
<text x="24.9" y="259.9">11</text>
<text x="56.2" y="259.9">1</text>
<text x="70.9" y="260">HingePin ArmStab</text>
<text x="125.9" y="259.9">6063 - T6</text>
<text x="24.9" y="266.4">12</text>
<text x="56.2" y="266.3">1</text>
<text x="70.9" y="266.4">SleeveBearing 6x10</text>
<text x="125.9" y="266.4">N/A</text>
<text x="6.4" y="274.1">A</text>
<text x="24.9" y="272.8">13</text>
<text x="56.2" y="272.7">4</text>
<text x="70.9" y="272.8">NETWS5</text>
<text x="125.9" y="272.8">Stainless</text>
<text x="410.7" y="274.1">A</text>
<text x="125.9" y="279.3">Steel</text>
<text x="24.9" y="285.6">14</text>
<text x="56.2" y="285.6">1</text>
<text x="70.9" y="285.7">Mekanisk stopper skrue</text>
<text x="125.9" y="285.6">6063 - T6</text>
<text x="25" y="290.9">8</text>
<text x="77.4" y="290.9">7</text>
<text x="129.9" y="290.9">6</text>
<text x="182.4" y="290.9">5</text>
<text x="234.9" y="290.9">4</text>
<text x="287.5" y="290.9">3</text>
<text x="339.9" y="290.9">2</text>
<text x="392.4" y="290.9">1</text>
</g>
<g font-size="4.1">
<text x="232" y="223.7">Gjenbrukt deler: Aksel Kobling, Bearings, begge HingePin.</text>
<text x="352" y="223.6">NS-ISO 2768-1-m</text>
<text x="232" y="238.7">Arm med stabilisator</text>
<text x="292" y="253.5">JM</text>
<text x="322" y="253.5">JM</text>
<text x="292" y="268.5">1 : 1.75</text>
<text x="322" y="268.5">MM</text>
<text x="322" y="283.7">4/20/2025</text>
<text x="352" y="283.6">A3</text>
<text x="382" y="283.7">1 / 1</text>
</g>
<g font-size="3.4">
<text x="232" y="216.6">NOTES</text>
<text x="352" y="216.6">GENERAL TOLERANCES</text>
<text x="352" y="231.6">MATERIAL</text>
<text x="292" y="246.6">ASSEMBLY BY</text>
<text x="322" y="246.6">PREPARED BY</text>
<text x="352" y="246.6">APPROVED BY</text>
<text x="292" y="261.6">SCALE</text>
<text x="322" y="261.6">UNITS</text>
<text x="352" y="261.6">REVISION NUMBER</text>
<text x="292" y="276.6">PROJECTION</text>
<text x="322" y="276.5">DATE</text>
<text x="352" y="276.6">SHEET FORMAT</text>
<text x="382" y="276.6">SHEET</text>
</g>
</svg>
